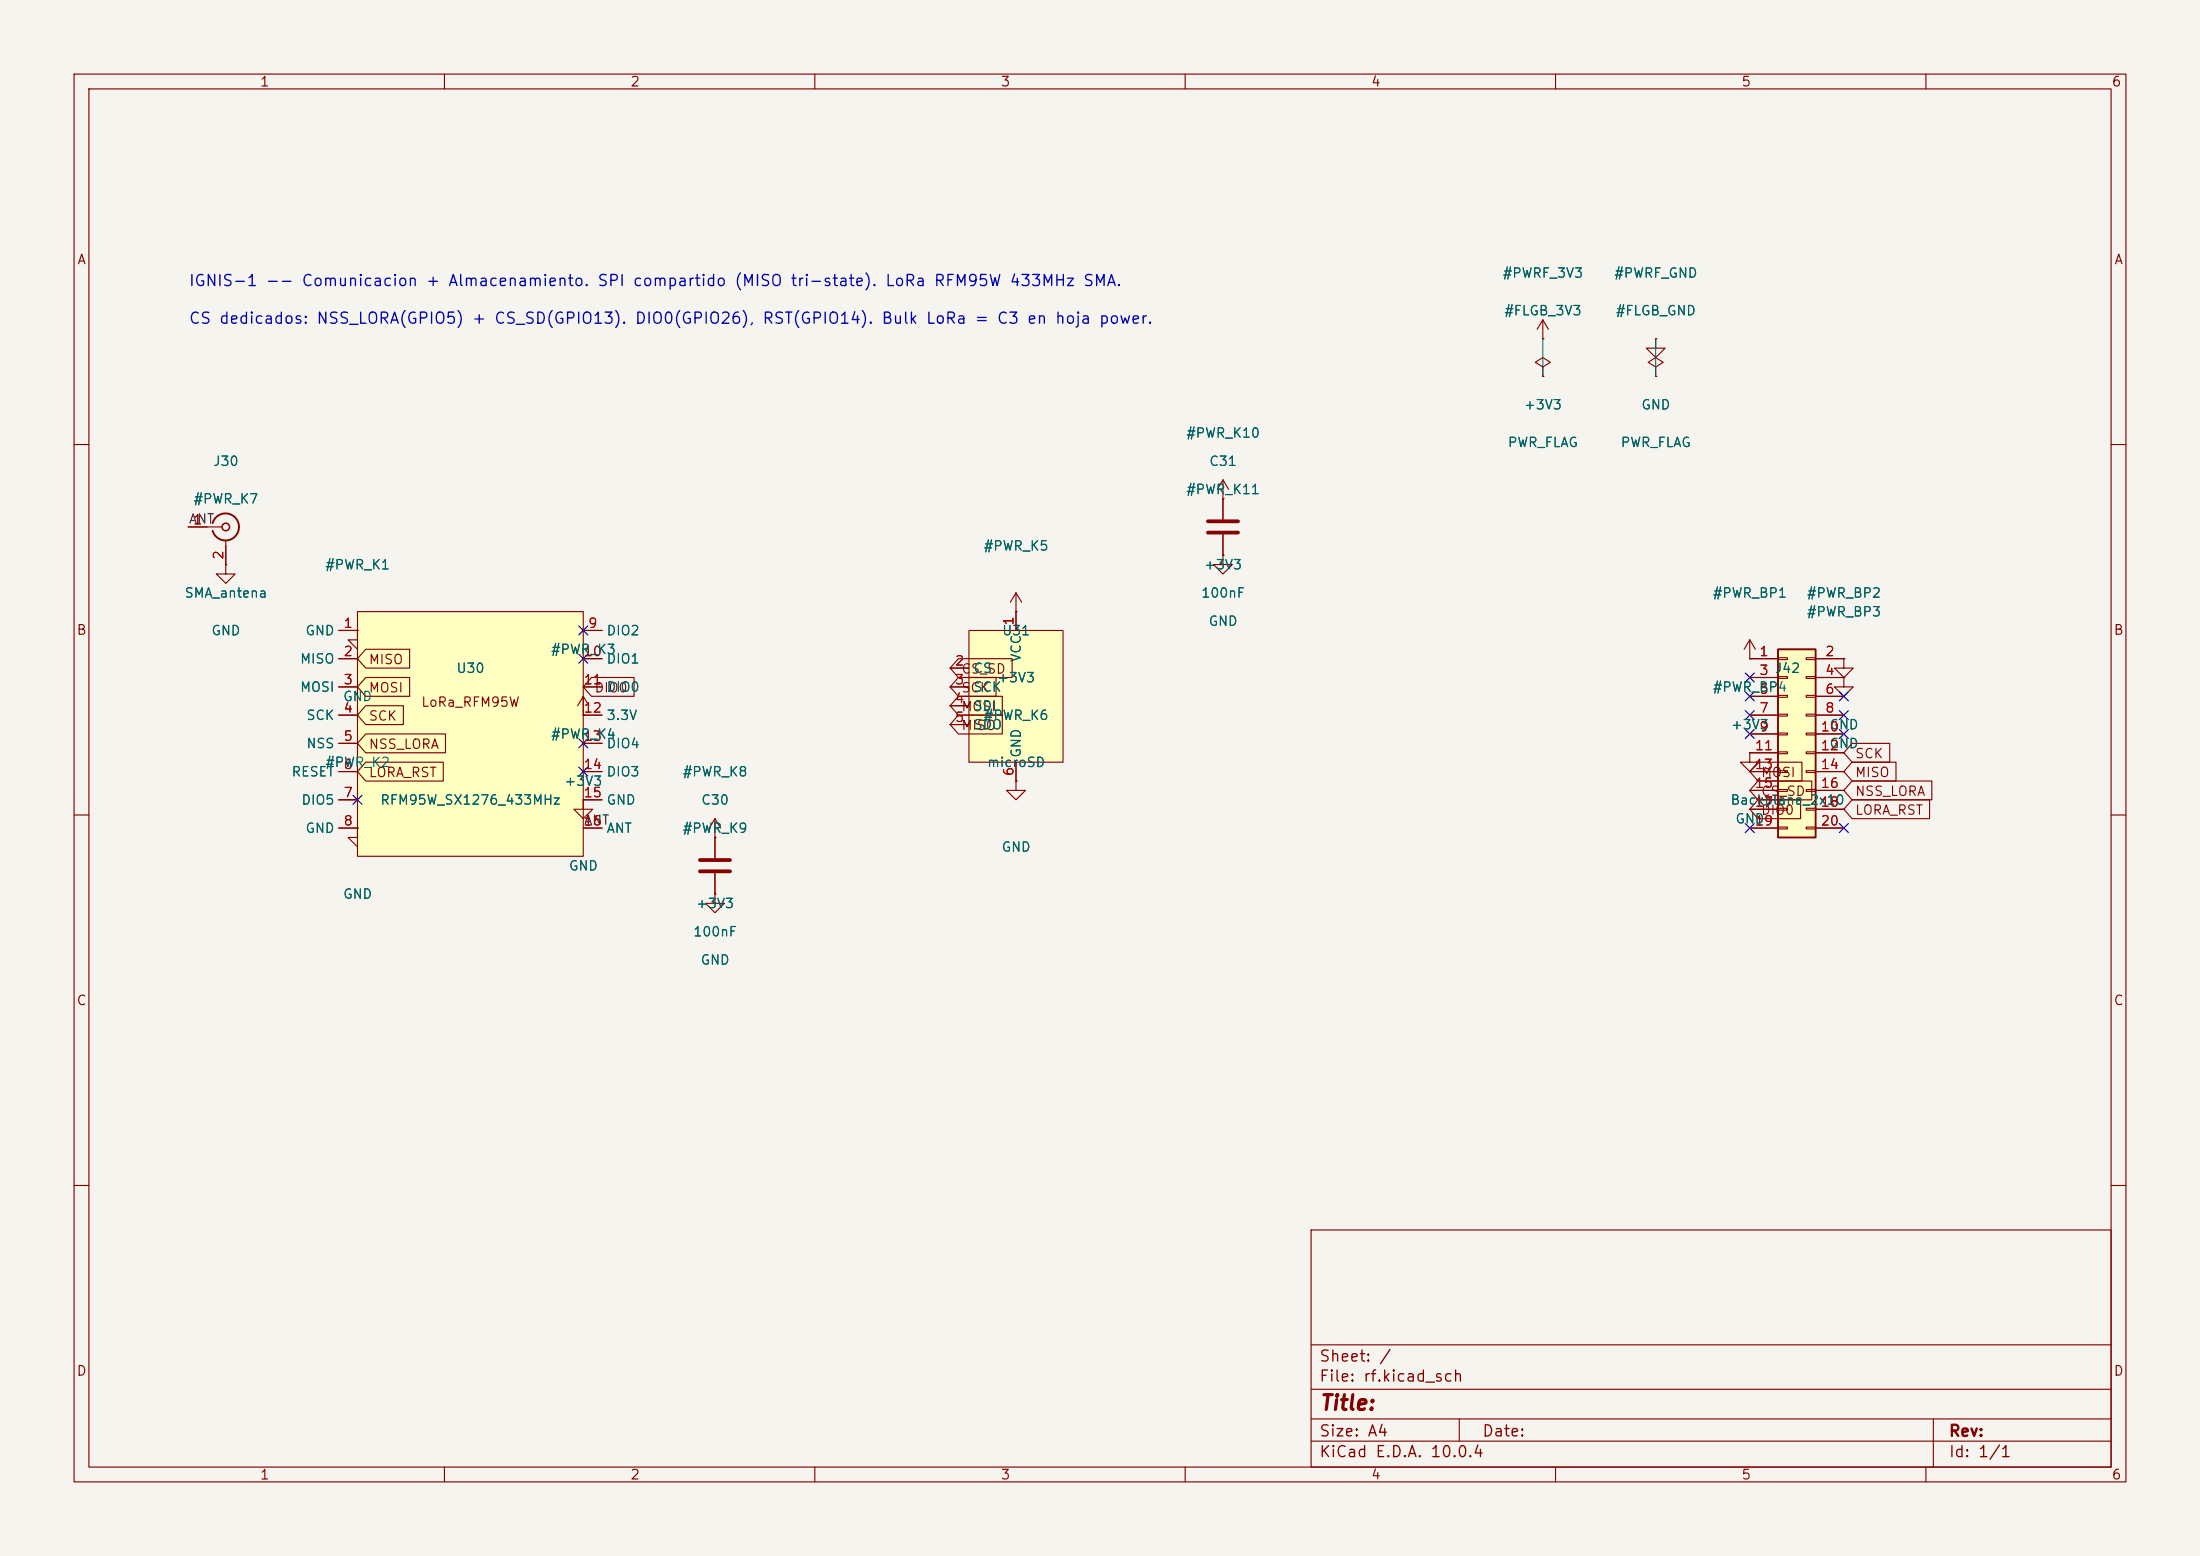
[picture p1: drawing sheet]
<svg xmlns="http://www.w3.org/2000/svg" width="297mm" height="210mm" viewBox="0 0 297 210" stroke-linecap="round" stroke-linejoin="round" font-family="sans-serif">
<path d="M0 0h297v210h-297z" fill="#f5f4ef" stroke="#f5f4ef" stroke-width=".14"/>
<g fill="none" stroke="#840000" stroke-width=".15">
<path d="M10 10h277v190h-277zM12 12h273v186h-273zM60 10v2M110 10v2M160 10v2M210 10v2M260 10v2M10 60h2M25.4 71.1h4.6M30.5 72.9v3.3M165.1 67.3v2.8M165.1 72.1v2.8"/>
<path d="M285 60h2M236.2 88.9h.1M236.2 86.4l-.7 1.2M236.2 86.4l.8 1.2M236.2 86.4v2.5M10 110h2M285 110h2M10 160h2M177 166h108v32h-108zM285 160h2M60 198v2M110 198v2"/>
<path d="M160 198v2M177 194.5h108M177 191.5h108M177 187.5h108M177 181.5h108M197 191.5v3M210 198v2M260 198v2M261 191.5v6.5"/>
</g>
<path d="M163.1 70.4h4M163.1 71.9h4" fill="none" stroke="#840000" stroke-width=".51"/>
<path d="M28.7 70.6a1.81 1.81 0 0 1 2.8-1 1.81 1.81 0 0 1 0 3 1.81 1.81 0 0 1-2.8-1" fill="none" stroke="#840000" stroke-width=".25"/>
<circle cx="30.5" cy="71.1" r=".51" fill="none" stroke="#840000" stroke-width=".2"/>
<path d="M130.8 85.1h12.7v17.8h-12.7z" fill="#ffffc2"/>
<g fill="none" stroke="#840000" stroke-width=".15">
<path d="M208.3 45.7h.1M208.3 49.5l1-.6-1-.6-1 .6 1 .6v1.3M208.3 50.8h.1M208.3 43.2l-.8 1.3M208.3 43.2l.7 1.3M208.3 43.2v2.5M223.5 45.7v1.3h1.3l-1.3 1.3-1.3-1.3h1.3M223.5 45.7h.1M223.5 49.5l1-.6-1-.6-1 .6 1 .6v1.3M223.5 50.8h.1M30.5 76.2v1.3h1.2l-1.2 1.2-1.3-1.2h1.3M30.5 76.2h.1"/>
<path d="M165.1 67.3h.1M165.1 74.9v1.3h1.3l-1.3 1.3-1.3-1.3h1.3M165.1 74.9h.1M165.1 64.8l-.8 1.2M165.1 64.8l.8 1.2M165.1 64.8v2.5M48.3 85.1v1.3h1.2l-1.2 1.2-1.3-1.2h1.3M48.3 85.1h.1M128.3 90.2h2.5M128.3 92.7h2.5M128.3 95.3h2.5M128.3 97.8h2.5"/>
<path d="M130.8 85.1h12.7v17.8h-12.7zM137.2 82.6v2.5M248.9 88.9v1.3h1.3l-1.3 1.2-1.3-1.2h1.3M248.9 88.9h.1M248.9 91.4v1.3h1.3l-1.3 1.3-1.3-1.3h1.3M248.9 91.4h.1M48.3 111.8v1.2h1.2l-1.2 1.3-1.3-1.3h1.3M48.3 111.8h.1M96.5 113h.1M96.5 110.5l-.7 1.3M96.5 110.5l.8 1.3M96.5 110.5v5.3"/>
<path d="M96.5 117.9v2.8M137.2 105.4v1.3h1.2l-1.2 1.3-1.3-1.3h1.3M137.2 105.4h.1M137.2 102.9v2.5M236.2 101.6v1.3h1.3l-1.3 1.2-1.3-1.2h1.3M236.2 101.6h.1M96.5 120.7v1.2h1.3l-1.3 1.3-1.3-1.3h1.3M96.5 120.7h.1"/>
</g>
<path d="M94.5 116.1h4.1M94.5 117.6h4.1" fill="none" stroke="#840000" stroke-width=".51"/>
<path d="M240 87.6h5.1v25.4h-5.1z" fill="#ffffc2"/>
<path d="M240 87.6h5.1v25.4h-5.1z" fill="none" stroke="#840000" stroke-width=".25"/>
<g fill="none" stroke="#840000" stroke-width=".15">
<path d="M137.2 82.6h.1M137.2 80l-.8 1.3M137.2 80l.7 1.3M137.2 80v2.6M236.2 88.9h3.8M236.2 91.4h3.8M236.2 94h3.8M236.2 96.5h3.8M236.2 99.1h3.8M240 88.8h1.3v.2h-1.3zM240 91.3h1.3v.3h-1.3zM240 93.9h1.3v.2h-1.3z"/>
<path d="M240 96.4h1.3v.2h-1.3zM240 98.9h1.3v.3h-1.3zM243.8 88.8h1.3v.2h-1.3zM243.8 91.3h1.3v.3h-1.3zM243.8 93.9h1.3v.2h-1.3zM243.8 96.4h1.3v.2h-1.3zM243.8 98.9h1.3v.3h-1.3zM245.1 88.9h3.8M245.1 91.4h3.8M245.1 94h3.8M245.1 96.5h3.8M245.1 99.1h3.8"/>
<path d="M236.2 101.6h3.8M236.2 104.1h3.8M236.2 106.7h3.8M236.2 109.2h3.8M236.2 111.8h3.8M240 101.5h1.3v.2h-1.3zM240 104h1.3v.3h-1.3zM240 106.6h1.3v.2h-1.3zM240 109.1h1.3v.2h-1.3zM240 111.6h1.3v.3h-1.3zM243.8 101.5h1.3v.2h-1.3zM243.8 104h1.3v.3h-1.3z"/>
<path d="M243.8 106.6h1.3v.2h-1.3zM243.8 109.1h1.3v.2h-1.3zM243.8 111.6h1.3v.3h-1.3zM245.1 101.6h3.8M245.1 104.1h3.8M245.1 106.7h3.8M245.1 109.2h3.8M245.1 111.8h3.8"/>
</g>
<path d="M48.3 82.6h30.4v33h-30.4z" fill="#ffffc2"/>
<g fill="none" stroke="#840000" stroke-width=".15">
<path d="M208.3 45.7h.1M208.3 50.8h.1M223.5 45.7h.1M223.5 50.8h.1M25.4 71.1h2.5M30.5 76.2h.1M30.5 73.7v2.5M165.1 67.3h.1M165.1 74.9h.1M165.1 67.3v2.8M165.1 72.1v2.8M45.7 85.1h2.6"/>
<path d="M45.7 88.9h2.6M45.7 92.7h2.6M45.7 96.5h2.6M48.3 82.6h30.4v33h-30.4zM48.3 85.1h.1M49.4 91.4h5.9v2.6h-5.9l-1.1-1.3zM49.4 87.6h5.9v2.6h-5.9l-1.1-1.3zM49.4 95.2h5.1v2.6h-5.1l-1.1-1.3zM49.4 99.1h10.7v2.5h-10.7l-1.1-1.3zM78.7 96.5h.1M78.7 85.1h2.6M78.7 88.9h2.6"/>
<path d="M78.7 92.7h2.6M78.7 96.5h2.6M78.7 94l-.7 1.3M78.7 94l.8 1.3M78.7 94v2.5M79.9 91.4h5.7v2.6h-5.7l-1.2-1.3zM128.3 92.7h2.5M128.3 90.2h2.5M128.3 95.3h2.5M128.3 97.8h2.5M129.4 88.9h7.2v2.5h-7.2l-1.1-1.2zM129.4 96.5h5.9v2.6h-5.9l-1.1-1.3z"/>
<path d="M129.4 94h5.9v2.5h-5.9l-1.1-1.2zM129.4 91.4h5.1v2.6h-5.1l-1.1-1.3zM137.2 82.6h.1M137.2 82.6v2.5M236.2 88.9h.1M236.2 88.9h3.8M236.2 96.5h3.8M236.2 91.4h3.8M236.2 94h3.8M236.2 99.1h3.8M245.1 88.9h3.8M245.1 96.5h3.8"/>
<path d="M245.1 91.4h3.8M245.1 94h3.8M245.1 99.1h3.8M248.9 88.9h.1M248.9 91.4h.1M45.7 100.3h2.6M45.7 104.1h2.6M45.7 108h2.6M45.7 111.8h2.6M48.3 111.8h.1M49.4 102.9h10.4v2.5h-10.4l-1.1-1.3zM78.7 108v1.2h1.3l-1.3 1.3-1.2-1.3h1.2"/>
<path d="M78.7 108h.1M78.7 100.3h2.6M78.7 104.1h2.6M78.7 108h2.6M78.7 111.8h2.6M96.5 113h.1M96.5 113v2.8M96.5 117.9v2.8M137.2 105.4h.1M137.2 102.9v2.5M236.2 101.6h.1M236.2 104.1h3.8"/>
<path d="M236.2 111.8h3.8M236.2 101.6h3.8M236.2 106.7h3.8M236.2 109.2h3.8M237.3 105.4h7.3v2.6h-7.3l-1.1-1.3zM237.3 102.9h6v2.5h-6l-1.1-1.3zM237.3 107.9h5.8v2.6h-5.8l-1.1-1.3zM245.1 104.1h3.8M245.1 111.8h3.8M245.1 101.6h3.8M245.1 106.7h3.8M245.1 109.2h3.8"/>
<path d="M250 102.9h6v2.5h-6l-1.1-1.3zM250 105.4h10.8v2.6h-10.8l-1.1-1.3zM250 107.9h10.5v2.6h-10.5l-1.1-1.3zM250 100.3h5.1v2.6h-5.1l-1.1-1.3zM96.5 120.7h.1"/>
</g>
<path d="M208.3 45.7v5.1M223.5 45.7v5.1" fill="none" stroke="#009600" stroke-width=".14"/>
<g fill="none" stroke="#000084" stroke-width=".15">
<path d="M78.1 84.5l1.2 1.2M78.1 88.3l1.2 1.2M78.1 99.7l1.2 1.2M79.3 84.5l-1.2 1.2M79.3 88.3l-1.2 1.2M79.3 99.7l-1.2 1.2M235.6 98.5l1.2 1.2M235.6 93.4l1.2 1.2M235.6 90.8l1.2 1.2M235.6 95.9l1.2 1.2M236.8 98.5l-1.2 1.2M236.8 93.4l-1.2 1.2"/>
<path d="M236.8 90.8l-1.2 1.2M236.8 95.9l-1.2 1.2M248.3 95.9l1.2 1.2M248.3 98.5l1.2 1.2M248.3 93.4l1.2 1.2M249.5 95.9l-1.2 1.2M249.5 98.5l-1.2 1.2M249.5 93.4l-1.2 1.2M47.7 107.3l1.2 1.3M48.9 107.3l-1.2 1.3M78.1 103.5l1.2 1.2M79.3 103.5l-1.2 1.2"/>
<path d="M235.6 111.2l1.2 1.2M236.8 111.2l-1.2 1.2M248.3 111.2l1.2 1.2M249.5 111.2l-1.2 1.2"/>
</g>
<text font-size="2" fill="#840000" x="178" y="190.8">Title:</text>
<g font-size="1.5" fill="#0000c2">
<text x="25.4" y="39">IGNIS-1 -- Comunicacion + Almacenamiento. SPI compartido (MISO tri-state). LoRa RFM95W 433MHz SMA.</text>
<text x="25.4" y="44.1">CS dedicados: NSS_LORA(GPIO5) + CS_SD(GPIO13). DIO0(GPIO26), RST(GPIO14). Bulk LoRa = C3 en hoja power.</text>
</g>
<g font-size="1.5" fill="#840000">
<text x="178" y="184.2">Sheet: /</text>
<text x="178" y="186.9">File: rf.kicad_sch</text>
<text x="178" y="197.1">KiCad E.D.A. 10.0.4</text>
<text x="178" y="194.3">Size: A4</text>
<text x="200" y="194.3">Date:</text>
<text x="263" y="194.3">Rev:</text>
<text x="263" y="197.1">Id: 1/1</text>
</g>
<g font-size="1.3" fill="#840000">
<text x="35" y="12">1</text>
<text x="85" y="12">2</text>
<text x="135" y="12">3</text>
<text x="185" y="12">4</text>
<text x="235" y="12">5</text>
<text x="285" y="12">6</text>
<text x="10.3" y="36">A</text>
<text x="285.3" y="36">A</text>
<text x="10.3" y="86">B</text>
<text x="49.7" y="90">MISO</text>
<text x="285.3" y="86">B</text>
<text x="49.7" y="93.8">MOSI</text>
<text x="56.8" y="95.7">LoRa_RFM95W</text>
<text x="80.2" y="93.8">DIO0</text>
<text x="129.7" y="91.2">CS_SD</text>
<text x="129.7" y="93.8">SCK</text>
<text x="49.7" y="97.6">SCK</text>
<text x="49.7" y="101.4">NSS_LORA</text>
<text x="129.7" y="98.9">MISO</text>
<text x="129.7" y="96.3">MOSI</text>
<text x="49.7" y="105.2">LORA_RST</text>
<text x="237.6" y="107.7">CS_SD</text>
<text x="237.6" y="105.2">MOSI</text>
<text x="250.3" y="105.2">MISO</text>
<text x="250.3" y="107.7">NSS_LORA</text>
<text x="250.3" y="102.7">SCK</text>
<text x="237.6" y="110.3">DIO0</text>
<text x="250.3" y="110.3">LORA_RST</text>
<text x="10.3" y="136">C</text>
<text x="285.3" y="136">C</text>
<text x="10.3" y="186">D</text>
<text x="285.3" y="186">D</text>
<text x="35" y="200">1</text>
<text x="85" y="200">2</text>
<text x="135" y="200">3</text>
<text x="185" y="200">4</text>
<text x="235" y="200">5</text>
<text x="285" y="200">6</text>
</g>
<g font-size="1.3" fill="#006464">
<text x="202.8" y="37.8">#PWRF_3V3</text>
<text x="217.8" y="37.8">#PWRF_GND</text>
<text x="203" y="42.9">#FLGB_3V3</text>
<text x="218" y="42.9">#FLGB_GND</text>
<text x="160" y="59.4">#PWR_K10</text>
<text x="205.6" y="55.6">+3V3</text>
<text x="221.5" y="55.6">GND</text>
<text x="28.7" y="63.2">J30</text>
<text x="163.2" y="63.2">C31</text>
<text x="203.5" y="60.7">PWR_FLAG</text>
<text x="218.7" y="60.7">PWR_FLAG</text>
<text x="26" y="68.3">#PWR_K7</text>
<text x="160" y="67">#PWR_K11</text>
<text x="43.8" y="77.2">#PWR_K1</text>
<text x="132.7" y="74.6">#PWR_K5</text>
<text x="162.5" y="77.2">+3V3</text>
<text x="24.8" y="81">SMA_antena</text>
<text x="162.1" y="81">100nF</text>
<text x="231.1" y="81">#PWR_BP1</text>
<text x="243.8" y="81">#PWR_BP2</text>
<text x="243.8" y="83.5">#PWR_BP3</text>
<text x="28.4" y="86.1">GND</text>
<text x="40.4" y="89.9">MISO</text>
<text x="41.1" y="86.1">GND</text>
<text x="74.3" y="88.6">#PWR_K3</text>
<text x="81.8" y="86.1">DIO2</text>
<text x="81.8" y="89.9">DIO1</text>
<text x="135.2" y="86.1">U31</text>
<text x="138.1" y="89.4" transform="rotate(-90 138.1 89.4)">VCC</text>
<text x="163.1" y="84.8">GND</text>
<text x="40.4" y="93.7">MOSI</text>
<text x="46.2" y="95">GND</text>
<text x="61.5" y="91.1">U30</text>
<text x="81.8" y="93.7">DIO0</text>
<text x="131.3" y="91.1">CS</text>
<text x="131.3" y="93.7">SCK</text>
<text x="134.5" y="92.4">+3V3</text>
<text x="231.1" y="93.7">#PWR_BP4</text>
<text x="41.3" y="97.5">SCK</text>
<text x="41.3" y="101.3">NSS</text>
<text x="74.3" y="100">#PWR_K4</text>
<text x="81.8" y="97.5">3.3V</text>
<text x="81.8" y="101.3">DIO4</text>
<text x="131.3" y="96.2">SDI</text>
<text x="131.3" y="98.8">SDO</text>
<text x="132.7" y="97.5">#PWR_K6</text>
<text x="233.6" y="98.8">+3V3</text>
<text x="246.9" y="98.8">GND</text>
<text x="246.9" y="101.3">GND</text>
<text x="39.3" y="105.1">RESET</text>
<text x="43.8" y="103.8">#PWR_K2</text>
<text x="76.1" y="106.4">+3V3</text>
<text x="81.8" y="105.1">DIO3</text>
<text x="92.1" y="105.1">#PWR_K8</text>
<text x="133.2" y="103.8">microSD</text>
<text x="138.1" y="102.4" transform="rotate(-90 138.1 102.4)">GND</text>
<text x="40.6" y="108.9">DIO5</text>
<text x="41.1" y="112.7">GND</text>
<text x="51.2" y="108.9">RFM95W_SX1276_433MHz</text>
<text x="81.8" y="108.9">GND</text>
<text x="81.8" y="112.7">ANT</text>
<text x="92.1" y="112.7">#PWR_K9</text>
<text x="94.6" y="108.9">C30</text>
<text x="233.5" y="108.9">Backplane_2x10</text>
<text x="234.2" y="111.5">GND</text>
<text x="76.7" y="117.8">GND</text>
<text x="135.1" y="115.3">GND</text>
<text x="46.2" y="121.6">GND</text>
<text x="93.9" y="122.9">+3V3</text>
<text x="93.5" y="126.7">100nF</text>
<text x="94.5" y="130.5">GND</text>
</g>
<g font-size="1.3" fill="#0f0f0f">
<text x="25.4" y="71">ANT</text>
<text x="78.7" y="111.6">ANT</text>
</g>
<g font-size="1.3" fill="#a90000">
<text x="26" y="71.1">1</text>
<text x="30.5" y="75.6" transform="rotate(-90 30.5 75.6)">2</text>
<text x="46.3" y="85.1">1</text>
<text x="46.3" y="88.9">2</text>
<text x="78.7" y="88.9">10</text>
<text x="79.3" y="85.1">9</text>
<text x="137.1" y="84.5" transform="rotate(-90 137.1 84.5)">1</text>
<text x="237.4" y="88.9">1</text>
<text x="246.3" y="88.9">2</text>
<text x="46.3" y="92.7">3</text>
<text x="78.7" y="92.7">11</text>
<text x="128.8" y="90.1">2</text>
<text x="128.8" y="92.7">3</text>
<text x="128.8" y="95.2">4</text>
<text x="237.4" y="91.4">3 J42</text>
<text x="237.4" y="94">5</text>
<text x="246.3" y="91.4">4</text>
<text x="246.3" y="94">6</text>
<text x="46.3" y="96.5">4</text>
<text x="46.3" y="100.3">5</text>
<text x="78.7" y="96.5">12</text>
<text x="78.7" y="100.3">13</text>
<text x="128.8" y="97.8">5</text>
<text x="236.8" y="101.6">11</text>
<text x="237.4" y="96.5">7</text>
<text x="237.4" y="99">9</text>
<text x="245.7" y="99">10</text>
<text x="245.7" y="101.6">12</text>
<text x="246.3" y="96.5">8</text>
<text x="46.3" y="104.1">6</text>
<text x="46.3" y="107.9">7</text>
<text x="78.7" y="104.1">14</text>
<text x="78.7" y="107.9">15</text>
<text x="137.1" y="104.8" transform="rotate(-90 137.1 104.8)">6</text>
<text x="236.8" y="104.1">13</text>
<text x="236.8" y="106.7">15</text>
<text x="245.7" y="104.1">14</text>
<text x="245.7" y="106.7">16</text>
<text x="46.3" y="111.7">8</text>
<text x="78.7" y="111.7">16</text>
<text x="236.8" y="109.2">17</text>
<text x="236.8" y="111.7">19</text>
<text x="245.7" y="109.2">18</text>
<text x="245.7" y="111.7">20</text>
</g>
</svg>
